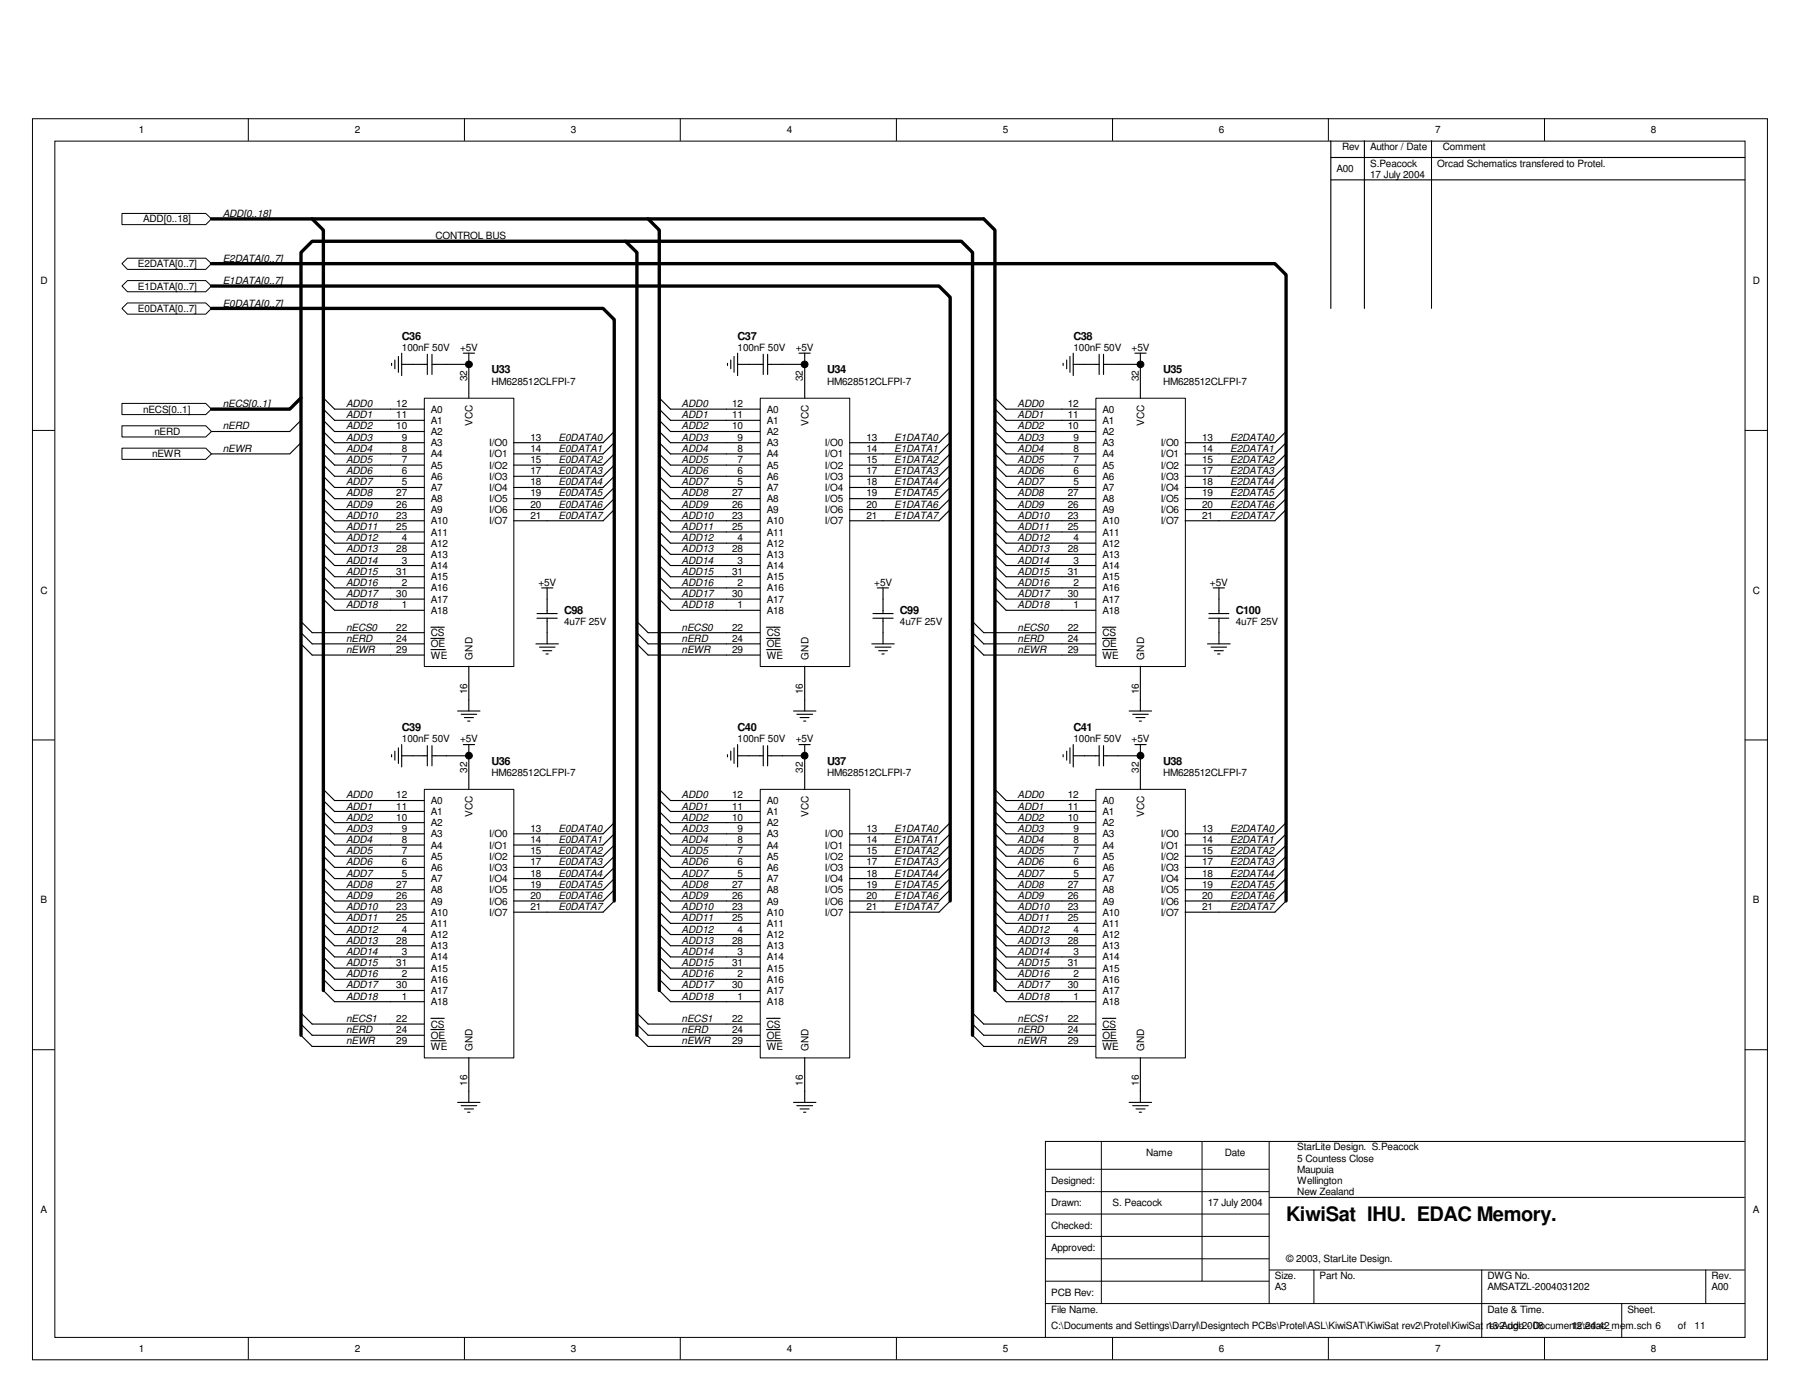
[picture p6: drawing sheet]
<svg xmlns="http://www.w3.org/2000/svg" width="279mm" height="216mm" viewBox="0 0 279 216" stroke-linecap="round" stroke-linejoin="round" font-family="sans-serif">
<g fill="none" stroke="#000" stroke-width=".16">
<path d="M5 18.4h269.2v192.5h-269.2zM38.5 18.4v3.4M72.1 18.4v3.4M105.5 18.4v3.4M139.1 18.4v3.4M172.6 18.4v3.4M206.1 18.4v3.4M239.6 18.4v3.4M8.5 21.9h262.2v185.5h-262.2zM222.1 21.8v26M5 66.8h3.5M270.7 66.8h3.5"/>
<path d="M5 114.8h3.5M270.7 114.8h3.5M5 162.8h3.5M170.9 177v25.2M186.5 177v21.7M196.9 177v25.2M270.7 177h-108.5v30.4M270.7 162.8h3.5M162.2 181.4h34.7M162.2 191.8h34.7M162.2 184.8h34.7M162.2 188.3h34.7"/>
<path d="M162.2 195.2h34.7M162.2 198.7h34.7M196.9 185.7h73.8M196.9 197h73.8M203.8 197v5.2M229.9 197v10.4M264.6 197v5.2M38.5 207.4v3.5M72.1 207.4v3.5M105.5 207.4v3.5M139.1 207.4v3.5M162.2 202.2h108.5"/>
<path d="M172.6 207.4v3.5M206.1 207.4v3.5M239.6 207.4v3.5M251.6 202.2v5.2"/>
</g>
<path d="M206.5 21.8v26M206.5 24.4h64.2M211.7 21.8v26" fill="none" stroke="#000" stroke-width=".17"/>
<path d="M19.8 43.5h12.1l.9 .9-.9 .9h-12.1l-.9-.9z" fill-rule="evenodd" fill="#fff"/>
<path d="M19.8 43.5h12.1l.9 .9-.9 .9h-12.1l-.9-.9z" fill="none" stroke="#000" stroke-width=".16"/>
<path d="M18.9 47.8l.9-.8h12.1l.9 .8-.9 .9h-12.1z" fill-rule="evenodd" fill="#fff"/>
<path d="M18.9 47.8l.9-.8h12.1l.9 .8-.9 .9h-12.1z" fill="none" stroke="#000" stroke-width=".16"/>
<path d="M18.9 33.1h13l.9 .9-.9 .8h-13z" fill-rule="evenodd" fill="#fff"/>
<path d="M18.9 33.1h13l.9 .9-.9 .8h-13z" fill="none" stroke="#000" stroke-width=".16"/>
<path d="M18.9 62.6h13l.9 .9-.9 .8h-13z" fill-rule="evenodd" fill="#fff"/>
<path d="M18.9 62.6h13l.9 .9-.9 .8h-13z" fill="none" stroke="#000" stroke-width=".16"/>
<path d="M18.9 66h13l.9 .9-.9 .9h-13z" fill-rule="evenodd" fill="#fff"/>
<path d="M18.9 66h13l.9 .9-.9 .9h-13z" fill="none" stroke="#000" stroke-width=".16"/>
<path d="M18.9 69.5h13l.9 .9-.9 .8h-13z" fill-rule="evenodd" fill="#fff"/>
<path d="M18.9 69.5h13l.9 .9-.9 .8h-13z" fill="none" stroke="#000" stroke-width=".16"/>
<path d="M18.9 40.9l.9-.9h12.1l.9 .9-.9 .9h-12.1z" fill-rule="evenodd" fill="#fff"/>
<path d="M18.9 40.9l.9-.9h12.1l.9 .9-.9 .9h-12.1z" fill="none" stroke="#000" stroke-width=".16"/>
<path d="M65.9 61.8h13.8v41.6h-13.8z" fill="#fff"/>
<path d="M65.8 61.8h13.9v41.6h-13.9z" fill="none" stroke="#000" stroke-width=".16"/>
<g fill="none" stroke="#000" stroke-width=".17">
<path d="M60.7 56.3v.4M61.3 55.8v1.4M61.8 55.3v2.4M62.3 56.5h4M62.3 54.8v3.5M66.3 54.9v3.2M67 56.5h5.7M67 54.9v3.2M71.9 54.8h1.7M72.7 54.8v6.9M50.2 61.7l1.7 1.8h13.9M50.2 63.5l1.7 1.7h13.9"/>
<path d="M50.2 65.2l1.7 1.7h13.9M50.2 66.9l1.7 1.8h13.9M50.2 68.7l1.7 1.7h13.9M50.2 70.4l1.7 1.7h13.9M50.2 72.1l1.7 1.8h13.9M50.2 73.9l1.7 1.7h13.9M50.2 75.6l1.7 1.7h13.9M50.2 77.3l1.7 1.7h13.9M50.2 79l1.7 1.8h13.9M95.3 66.9l-1.7 1.8h-13.9M95.3 68.7l-1.7 1.7h-13.9M95.3 70.4l-1.7 1.7h-13.9"/>
<path d="M95.3 72.1l-1.7 1.8h-13.9M95.3 73.9l-1.7 1.7h-13.9M95.3 75.6l-1.7 1.7h-13.9M95.3 77.3l-1.7 1.7h-13.9M95.3 79l-1.7 1.8h-13.9M46.7 96.4l1.7 1.7h17.4M48.4 99.9h17.4M50.2 80.8l1.7 1.7h13.9M50.2 82.5l1.7 1.7h13.9M50.2 84.2l1.7 1.8h13.9M50.2 86l1.7 1.7h13.9M50.2 87.7l1.7 1.8h13.9"/>
<path d="M50.2 89.5l1.7 1.7h13.9M50.2 91.2l1.7 1.7h13.9M50.2 92.9l1.7 1.8h13.9M66.8 97.3h2.1M66.8 99h2.1M48.4 101.6h17.4M66.8 100.8h2.3M71 110.3h3.5M71.5 110.8h2.5M72.1 111.3h1.3M72.6 111.8h.3M72.7 103.3v7"/>
</g>
<path d="M32.8 34h119.8M48.4 34l1.8 1.7v117.9M32.8 40.9h165l1.7 1.7v97.1M32.8 47.8h60.8l1.7 1.8v90.1" fill="none" stroke="#000" stroke-width=".52"/>
<path d="M118 61.8h13.8v41.6h-13.8z" fill="#fff"/>
<path d="M117.9 61.8h13.9v41.6h-13.9z" fill="none" stroke="#000" stroke-width=".16"/>
<g fill="none" stroke="#000" stroke-width=".17">
<path d="M112.9 56.3v.4M113.4 55.8v1.4M113.9 55.3v2.4M114.4 56.5h4M114.4 54.8v3.5M118.4 54.9v3.2M119.1 56.5h5.7M119.1 54.9v3.2M124 54.8h1.7M124.8 54.8v6.9M102.3 61.7l1.7 1.8h13.9M102.3 63.5l1.7 1.7h13.9"/>
<path d="M102.3 65.2l1.7 1.7h13.9M102.3 66.9l1.7 1.8h13.9M102.3 68.7l1.7 1.7h13.9M102.3 70.4l1.7 1.7h13.9M102.3 72.1l1.7 1.8h13.9M102.3 73.9l1.7 1.7h13.9M102.3 75.6l1.7 1.7h13.9M102.3 77.3l1.7 1.7h13.9M102.3 79l1.7 1.8h13.9M147.4 66.9l-1.7 1.8h-13.9M147.4 68.7l-1.7 1.7h-13.9M147.4 70.4l-1.7 1.7h-13.9"/>
<path d="M147.4 72.1l-1.7 1.8h-13.9M147.4 73.9l-1.7 1.7h-13.9M147.4 75.6l-1.7 1.7h-13.9M147.4 77.3l-1.7 1.7h-13.9M147.4 79l-1.7 1.8h-13.9M98.8 96.4l1.7 1.7h17.4M100.5 99.9h17.4M102.3 80.8l1.7 1.7h13.9M102.3 82.5l1.7 1.7h13.9M102.3 84.2l1.7 1.8h13.9M102.3 86l1.7 1.7h13.9M102.3 87.7l1.7 1.8h13.9"/>
<path d="M102.3 89.5l1.7 1.7h13.9M102.3 91.2l1.7 1.7h13.9M102.3 92.9l1.7 1.8h13.9M118.9 97.3h2.1M118.9 99h2.1M100.5 101.6h17.4M118.9 100.8h2.3M123.1 110.3h3.5M123.6 110.8h2.5M124.1 111.3h1.4M124.7 111.8h.3M124.8 103.3v7"/>
</g>
<path d="M100.5 34l1.8 1.7v117.9M32.8 44.4h112.9l1.7 1.7v93.6" fill="none" stroke="#000" stroke-width=".52"/>
<path d="M170.1 61.8h13.8v41.6h-13.8z" fill="#fff"/>
<path d="M170 61.8h13.9v41.6h-13.9z" fill="none" stroke="#000" stroke-width=".16"/>
<g fill="none" stroke="#000" stroke-width=".17">
<path d="M164.9 56.3v.4M165.5 55.8v1.4M166 55.3v2.4M166.5 56.5h4M166.5 54.8v3.5M170.5 54.9v3.2M171.2 56.5h5.7M171.2 54.9v3.2M176.1 54.8h1.7M176.9 54.8v6.9M46.7 65.2l-1.7 1.7h-12.2M46.7 68.7l-1.7 1.7h-12.2"/>
<path d="M154.3 61.7l1.8 1.8h13.9M154.3 63.5l1.8 1.7h13.9M154.3 65.2l1.8 1.7h13.9M154.3 66.9l1.8 1.8h13.9M154.3 68.7l1.8 1.7h13.9M154.3 70.4l1.8 1.7h13.9M154.3 72.1l1.8 1.8h13.9M154.3 73.9l1.8 1.7h13.9M154.3 75.6l1.8 1.7h13.9M154.3 77.3l1.8 1.7h13.9M154.3 79l1.8 1.8h13.9M199.5 66.9l-1.7 1.8h-13.9"/>
<path d="M199.5 68.7l-1.7 1.7h-13.9M199.5 70.4l-1.7 1.7h-13.9M199.5 72.1l-1.7 1.8h-13.9M199.5 73.9l-1.7 1.7h-13.9M199.5 75.6l-1.7 1.7h-13.9M199.5 77.3l-1.7 1.7h-13.9M199.5 79l-1.7 1.8h-13.9M46.7 98.1l1.7 1.8M46.7 99.9l1.7 1.7M98.8 98.1l1.7 1.8M98.8 99.9l1.7 1.7M150.9 96.4l1.7 1.7h17.4"/>
<path d="M150.9 99.9l1.7 1.7h17.4M150.9 98.1l1.7 1.8h17.4M154.3 80.8l1.8 1.7h13.9M154.3 82.5l1.8 1.7h13.9M154.3 84.2l1.8 1.8h13.9M154.3 86l1.8 1.7h13.9M154.3 87.7l1.8 1.8h13.9M154.3 89.5l1.8 1.7h13.9M154.3 91.2l1.8 1.7h13.9M154.3 92.9l1.8 1.8h13.9M171 97.3h2.1M171 99h2.1"/>
<path d="M171 100.8h2.3M175.2 110.3h3.4M175.7 110.8h2.4M176.2 111.3h1.4M176.7 111.8h.4M176.9 103.3v7"/>
</g>
<path d="M97 37.4l1.8 1.8v121.4M152.6 34l1.7 1.7v117.9M46.7 61.7l-1.7 1.8h-12.2M46.7 160.6v-121.4l1.7-1.8h100.7l1.8 1.8v121.4" fill="none" stroke="#000" stroke-width=".52"/>
<path d="M65.9 122.5h13.8v41.6h-13.8z" fill="#fff"/>
<path d="M65.8 122.4h13.9v41.7h-13.9z" fill="none" stroke="#000" stroke-width=".16"/>
<g fill="none" stroke="#000" stroke-width=".17">
<path d="M60.7 117.1v.3M61.3 116.5v1.4M61.8 116v2.4M62.3 117.2h4M62.3 115.5v3.5M66.3 115.7v3.1M67 117.2h5.7M67 115.7v3.1M71.9 115.5h1.7M72.7 115.5v6.9M50.2 122.4l1.7 1.8h13.9M50.2 124.2l1.7 1.7h13.9"/>
<path d="M50.2 125.9l1.7 1.7h13.9M50.2 127.6l1.7 1.7h13.9M50.2 129.3l1.7 1.8h13.9M50.2 131.1l1.7 1.7h13.9M50.2 132.8l1.7 1.7h13.9M50.2 134.5l1.7 1.8h13.9M50.2 136.3l1.7 1.7h13.9M50.2 138l1.7 1.7h13.9M50.2 139.7l1.7 1.8h13.9M95.3 127.6l-1.7 1.7h-13.9M95.3 129.3l-1.7 1.8h-13.9M95.3 131.1l-1.7 1.7h-13.9"/>
<path d="M95.3 132.8l-1.7 1.7h-13.9M95.3 134.5l-1.7 1.8h-13.9M95.3 136.3l-1.7 1.7h-13.9M95.3 138l-1.7 1.7h-13.9M95.3 139.7l-1.7 1.8h-13.9M46.7 157.1l1.7 1.7h17.4M50.2 141.5l1.7 1.7h13.9M50.2 143.2l1.7 1.7h13.9M50.2 144.9l1.7 1.8h13.9M50.2 146.7l1.7 1.7h13.9M50.2 148.4l1.7 1.8h13.9M50.2 150.2l1.7 1.7h13.9"/>
<path d="M50.2 151.9l1.7 1.7h13.9M50.2 153.6l1.7 1.8h13.9M66.8 157.9h2.1M66.8 159.7h2.1M48.4 162.3h17.4M48.4 160.6h17.4M66.8 161.4h2.3M71 171h3.5M71.5 171.5h2.5M72.1 172h1.3M72.6 172.5h.3M72.7 164v7"/>
</g>
<path d="M118 122.5h13.8v41.6h-13.8z" fill="#fff"/>
<path d="M117.9 122.4h13.9v41.7h-13.9z" fill="none" stroke="#000" stroke-width=".16"/>
<g fill="none" stroke="#000" stroke-width=".17">
<path d="M112.9 117.1v.3M113.4 116.5v1.4M113.9 116v2.4M114.4 117.2h4M114.4 115.5v3.5M118.4 115.7v3.1M119.1 117.2h5.7M119.1 115.7v3.1M124 115.5h1.7M124.8 115.5v6.9M102.3 122.4l1.7 1.8h13.9M102.3 124.2l1.7 1.7h13.9"/>
<path d="M102.3 125.9l1.7 1.7h13.9M102.3 127.6l1.7 1.7h13.9M102.3 129.3l1.7 1.8h13.9M102.3 131.1l1.7 1.7h13.9M102.3 132.8l1.7 1.7h13.9M102.3 134.5l1.7 1.8h13.9M102.3 136.3l1.7 1.7h13.9M102.3 138l1.7 1.7h13.9M102.3 139.7l1.7 1.8h13.9M147.4 127.6l-1.7 1.7h-13.9M147.4 129.3l-1.7 1.8h-13.9M147.4 131.1l-1.7 1.7h-13.9"/>
<path d="M147.4 132.8l-1.7 1.7h-13.9M147.4 134.5l-1.7 1.8h-13.9M147.4 136.3l-1.7 1.7h-13.9M147.4 138l-1.7 1.7h-13.9M147.4 139.7l-1.7 1.8h-13.9M98.8 157.1l1.7 1.7h17.4M102.3 141.5l1.7 1.7h13.9M102.3 143.2l1.7 1.7h13.9M102.3 144.9l1.7 1.8h13.9M102.3 146.7l1.7 1.7h13.9M102.3 148.4l1.7 1.8h13.9M102.3 150.2l1.7 1.7h13.9"/>
<path d="M102.3 151.9l1.7 1.7h13.9M102.3 153.6l1.7 1.8h13.9M118.9 157.9h2.1M118.9 159.7h2.1M100.5 162.3h17.4M100.5 160.6h17.4M118.9 161.4h2.3M123.1 171h3.5M123.6 171.5h2.5M124.1 172h1.4M124.7 172.5h.3M124.8 164v7"/>
</g>
<path d="M170.1 122.5h13.8v41.6h-13.8z" fill="#fff"/>
<g fill="none" stroke="#000" stroke-width=".16">
<path d="M170 122.4h13.9v41.7h-13.9z"/>
<circle cx="72.8" cy="56.5" r=".53"/>
<circle cx="124.8" cy="56.5" r=".52"/>
<circle cx="176.9" cy="56.5" r=".52"/>
<circle cx="72.7" cy="117.2" r=".53"/>
<circle cx="124.8" cy="117.2" r=".52"/>
<circle cx="176.9" cy="117.2" r=".53"/>
</g>
<g fill="none" stroke="#000" stroke-width=".17">
<path d="M206.5 27.9h64.2M83.1 99.9h3.5M83.3 95.9h3.1M83.3 95.2h3.1M84 91.2h1.8M84.9 91.2v4M84.9 95.9v4M135.3 99.9h3.4M135.4 95.9h3.2M135.4 95.2h3.2M136.1 91.2h1.7M137 91.2v4"/>
<path d="M137 95.9v4M187.3 99.9h3.5M187.5 95.9h3.1M187.5 95.2h3.1M188.2 91.2h1.8M189.1 91.2v4M189.1 95.9v4M83.7 100.4h2.4M84.2 100.9h1.4M84.7 101.4h.3M135.8 100.4h2.4M136.3 100.9h1.4"/>
<path d="M136.8 101.4h.4M164.9 117.1v.3M165.5 116.5v1.4M166 116v2.4M166.5 117.2h4M166.5 115.5v3.5M170.5 115.7v3.1M171.2 117.2h5.7M171.2 115.7v3.1M176.1 115.5h1.7M176.9 115.5v6.9M187.9 100.4h2.4"/>
<path d="M188.4 100.9h1.4M188.9 101.4h.4M154.3 122.4l1.8 1.8h13.9M154.3 124.2l1.8 1.7h13.9M154.3 125.9l1.8 1.7h13.9M154.3 127.6l1.8 1.7h13.9M154.3 129.3l1.8 1.8h13.9M154.3 131.1l1.8 1.7h13.9M154.3 132.8l1.8 1.7h13.9M154.3 134.5l1.8 1.8h13.9M154.3 136.3l1.8 1.7h13.9M154.3 138l1.8 1.7h13.9"/>
<path d="M154.3 139.7l1.8 1.8h13.9M199.5 127.6l-1.7 1.7h-13.9M199.5 129.3l-1.7 1.8h-13.9M199.5 131.1l-1.7 1.7h-13.9M199.5 132.8l-1.7 1.7h-13.9M199.5 134.5l-1.7 1.8h-13.9M199.5 136.3l-1.7 1.7h-13.9M199.5 138l-1.7 1.7h-13.9M199.5 139.7l-1.7 1.8h-13.9M46.7 158.8l1.7 1.8M98.8 158.8l1.7 1.8M150.9 157.1l1.7 1.7h17.4"/>
<path d="M150.9 158.8l1.7 1.8h17.4M154.3 141.5l1.8 1.7h13.9M154.3 143.2l1.8 1.7h13.9M154.3 144.9l1.8 1.8h13.9M154.3 146.7l1.8 1.7h13.9M154.3 148.4l1.8 1.8h13.9M154.3 150.2l1.8 1.7h13.9M154.3 151.9l1.8 1.7h13.9M154.3 153.6l1.8 1.8h13.9M171 157.9h2.1M171 159.7h2.1M46.7 160.6l1.7 1.7"/>
<path d="M98.8 160.6l1.7 1.7M150.9 160.6l1.7 1.7h17.4M171 161.4h2.3M175.2 171h3.4M175.7 171.5h2.4M176.2 172h1.4M176.7 172.5h.4M176.9 164v7"/>
</g>
<g fill="#000">
<circle cx="72.8" cy="56.5" r=".53"/>
<circle cx="124.8" cy="56.5" r=".52"/>
<circle cx="176.9" cy="56.5" r=".52"/>
<circle cx="72.7" cy="117.2" r=".53"/>
<circle cx="124.8" cy="117.2" r=".52"/>
<circle cx="176.9" cy="117.2" r=".53"/>
</g>
<text font-size="3.1" x="199.5" y="189.4">KiwiSat IHU. EDAC Memory.</text>
<g font-size="1.7">
<text x="62.4" y="52.7">C36</text>
<text x="114.4" y="52.7">C37</text>
<text x="166.5" y="52.7">C38</text>
<text x="76.2" y="57.9">U33</text>
<text x="128.3" y="57.9">U34</text>
<text x="180.4" y="57.9">U35</text>
<text x="87.5" y="95.2">C98</text>
<text x="139.6" y="95.2">C99</text>
<text x="191.7" y="95.2">C100</text>
<text x="62.4" y="113.4">C39</text>
<text x="114.4" y="113.4">C40</text>
<text x="166.5" y="113.4">C41</text>
<text x="76.2" y="118.6">U36</text>
<text x="128.3" y="118.6">U37</text>
<text x="180.4" y="118.6">U38</text>
</g>
<g font-size="1.6">
<text x="21.5" y="20.7">1</text>
<text x="55" y="20.7">2</text>
<text x="88.6" y="20.7">3</text>
<text x="122.1" y="20.7">4</text>
<text x="155.6" y="20.7">5</text>
<text x="189.1" y="20.7">6</text>
<text x="208.2" y="23.2">Rev</text>
<text x="212.6" y="23.2">Author / Date</text>
<text x="222.6" y="20.7">7</text>
<text x="223.8" y="23.2">Comment</text>
<text x="256.1" y="20.7">8</text>
<text x="207.3" y="26.7">A00</text>
<text x="212.6" y="25.9">S.Peacock</text>
<text x="212.6" y="27.6">17 July 2004</text>
<text x="223" y="25.9">Orcad Schematics transfered to Protel.</text>
<text x="22.2" y="34.5">ADD[0..18]</text>
<text x="34.5" y="33.7">ADD[0..18]</text>
<text x="21.4" y="41.4">E2DATA[0..7]</text>
<text x="34.5" y="40.6">E2DATA[0..7]</text>
<text x="67.6" y="37.1">CONTROL BUS</text>
<text x="6.3" y="44.1">D</text>
<text x="21.4" y="44.9">E1DATA[0..7]</text>
<text x="34.5" y="47.5">E0DATA[0..7]</text>
<text x="34.5" y="44.1">E1DATA[0..7]</text>
<text x="271.9" y="44.1">D</text>
<text x="21.4" y="48.4">E0DATA[0..7]</text>
<text x="62.4" y="54.5">100nF 50V</text>
<text x="71.4" y="54.5">+5V</text>
<text x="72.5" y="59.1" transform="rotate(-90 72.5 59.1)">32</text>
<text x="76.2" y="59.6">HM628512CLFPI-7</text>
<text x="114.4" y="54.5">100nF 50V</text>
<text x="123.4" y="54.5">+5V</text>
<text x="124.5" y="59.1" transform="rotate(-90 124.5 59.1)">32</text>
<text x="128.3" y="59.6">HM628512CLFPI-7</text>
<text x="166.5" y="54.5">100nF 50V</text>
<text x="175.6" y="54.5">+5V</text>
<text x="176.7" y="59.1" transform="rotate(-90 176.7 59.1)">32</text>
<text x="180.4" y="59.6">HM628512CLFPI-7</text>
<text x="22.2" y="64">nECS[0..1]</text>
<text x="34.5" y="63.1">nECS[0..1]</text>
<text x="53.7" y="63.1">ADD0</text>
<text x="53.7" y="64.9">ADD1</text>
<text x="61.5" y="63.1">12</text>
<text x="61.5" y="64.9">11</text>
<text x="66.8" y="64">A0</text>
<text x="66.8" y="65.7">A1</text>
<text x="105.7" y="63.1">ADD0</text>
<text x="105.7" y="64.9">ADD1</text>
<text x="113.6" y="63.1">12</text>
<text x="113.6" y="64.9">11</text>
<text x="119" y="64">A0</text>
<text x="119" y="65.7">A1</text>
<text x="157.9" y="63.1">ADD0</text>
<text x="157.9" y="64.9">ADD1</text>
<text x="165.7" y="63.1">12</text>
<text x="165.7" y="64.9">11</text>
<text x="171" y="64">A0</text>
<text x="171" y="65.7">A1</text>
<text x="23.6" y="71">nEWR</text>
<text x="24" y="67.5">nERD</text>
<text x="34.5" y="66.6">nERD</text>
<text x="34.5" y="70.1">nEWR</text>
<text x="53.7" y="66.6">ADD2</text>
<text x="53.7" y="68.3">ADD3</text>
<text x="53.7" y="70.1">ADD4</text>
<text x="53.7" y="71.8">ADD5</text>
<text x="61.5" y="66.6">10</text>
<text x="62.4" y="68.3">9</text>
<text x="62.4" y="70.1">8</text>
<text x="62.4" y="71.8">7</text>
<text x="66.8" y="67.5">A2</text>
<text x="66.8" y="69.2">A3</text>
<text x="66.8" y="71">A4</text>
<text x="73.3" y="66.1" transform="rotate(-90 73.3 66.1)">VCC</text>
<text x="75.9" y="69.2">I/O0</text>
<text x="75.9" y="71">I/O1</text>
<text x="82.3" y="68.3">13</text>
<text x="82.3" y="70.1">14</text>
<text x="82.3" y="71.8">15</text>
<text x="86.7" y="68.3">E0DATA0</text>
<text x="86.7" y="70.1">E0DATA1</text>
<text x="86.7" y="71.8">E0DATA2</text>
<text x="105.7" y="66.6">ADD2</text>
<text x="105.7" y="68.3">ADD3</text>
<text x="105.7" y="70.1">ADD4</text>
<text x="105.7" y="71.8">ADD5</text>
<text x="113.6" y="66.6">10</text>
<text x="114.4" y="68.3">9</text>
<text x="114.4" y="70.1">8</text>
<text x="114.4" y="71.8">7</text>
<text x="119" y="67.5">A2</text>
<text x="119" y="69.2">A3</text>
<text x="119" y="71">A4</text>
<text x="125.4" y="66.1" transform="rotate(-90 125.4 66.1)">VCC</text>
<text x="128" y="69.2">I/O0</text>
<text x="128" y="71">I/O1</text>
<text x="134.4" y="68.3">13</text>
<text x="134.4" y="70.1">14</text>
<text x="134.4" y="71.8">15</text>
<text x="138.7" y="68.3">E1DATA0</text>
<text x="138.7" y="70.1">E1DATA1</text>
<text x="138.7" y="71.8">E1DATA2</text>
<text x="157.9" y="66.6">ADD2</text>
<text x="157.9" y="68.3">ADD3</text>
<text x="157.9" y="70.1">ADD4</text>
<text x="157.9" y="71.8">ADD5</text>
<text x="165.7" y="66.6">10</text>
<text x="166.5" y="68.3">9</text>
<text x="166.5" y="70.1">8</text>
<text x="166.5" y="71.8">7</text>
<text x="171" y="67.5">A2</text>
<text x="171" y="69.2">A3</text>
<text x="171" y="71">A4</text>
<text x="177.5" y="66.1" transform="rotate(-90 177.5 66.1)">VCC</text>
<text x="180.1" y="69.2">I/O0</text>
<text x="180.1" y="71">I/O1</text>
<text x="186.5" y="68.3">13</text>
<text x="186.5" y="70.1">14</text>
<text x="186.5" y="71.8">15</text>
<text x="190.8" y="68.3">E2DATA0</text>
<text x="190.8" y="70.1">E2DATA1</text>
<text x="190.8" y="71.8">E2DATA2</text>
<text x="53.7" y="73.5">ADD6</text>
<text x="53.7" y="75.3">ADD7</text>
<text x="53.7" y="77">ADD8</text>
<text x="61.5" y="77">27</text>
<text x="62.4" y="73.5">6</text>
<text x="62.4" y="75.3">5</text>
<text x="66.8" y="72.7">A5</text>
<text x="66.8" y="74.4">A6</text>
<text x="66.8" y="76.2">A7</text>
<text x="66.8" y="77.9">A8</text>
<text x="75.9" y="72.7">I/O2</text>
<text x="75.9" y="74.4">I/O3</text>
<text x="75.9" y="76.2">I/O4</text>
<text x="75.9" y="77.9">I/O5</text>
<text x="82.3" y="73.5">17</text>
<text x="82.3" y="75.3">18</text>
<text x="82.3" y="77">19</text>
<text x="86.7" y="73.5">E0DATA3</text>
<text x="86.7" y="75.3">E0DATA4</text>
<text x="86.7" y="77">E0DATA5</text>
<text x="105.7" y="73.5">ADD6</text>
<text x="105.7" y="75.3">ADD7</text>
<text x="105.7" y="77">ADD8</text>
<text x="113.6" y="77">27</text>
<text x="114.4" y="73.5">6</text>
<text x="114.4" y="75.3">5</text>
<text x="119" y="72.7">A5</text>
<text x="119" y="74.4">A6</text>
<text x="119" y="76.2">A7</text>
<text x="119" y="77.9">A8</text>
<text x="128" y="72.7">I/O2</text>
<text x="128" y="74.4">I/O3</text>
<text x="128" y="76.2">I/O4</text>
<text x="128" y="77.9">I/O5</text>
<text x="134.4" y="73.5">17</text>
<text x="134.4" y="75.3">18</text>
<text x="134.4" y="77">19</text>
<text x="138.7" y="73.5">E1DATA3</text>
<text x="138.7" y="75.3">E1DATA4</text>
<text x="138.7" y="77">E1DATA5</text>
<text x="157.9" y="73.5">ADD6</text>
<text x="157.9" y="75.3">ADD7</text>
<text x="157.9" y="77">ADD8</text>
<text x="165.7" y="77">27</text>
<text x="166.5" y="73.5">6</text>
<text x="166.5" y="75.3">5</text>
<text x="171" y="72.7">A5</text>
<text x="171" y="74.4">A6</text>
<text x="171" y="76.2">A7</text>
<text x="171" y="77.9">A8</text>
<text x="180.1" y="72.7">I/O2</text>
<text x="180.1" y="74.4">I/O3</text>
<text x="180.1" y="76.2">I/O4</text>
<text x="180.1" y="77.9">I/O5</text>
<text x="186.5" y="73.5">17</text>
<text x="186.5" y="75.3">18</text>
<text x="186.5" y="77">19</text>
<text x="190.8" y="73.5">E2DATA3</text>
<text x="190.8" y="75.3">E2DATA4</text>
<text x="190.8" y="77">E2DATA5</text>
<text x="53.7" y="78.7">ADD9</text>
<text x="53.7" y="80.5">ADD10</text>
<text x="53.7" y="82.2">ADD11</text>
<text x="53.7" y="83.9">ADD12</text>
<text x="61.5" y="78.7">26</text>
<text x="61.5" y="80.5">23</text>
<text x="61.5" y="82.2">25</text>
<text x="62.4" y="83.9">4</text>
<text x="66.8" y="79.6">A9</text>
<text x="66.8" y="81.3">A10</text>
<text x="66.8" y="83.1">A11</text>
<text x="75.9" y="79.6">I/O6</text>
<text x="75.9" y="81.3">I/O7</text>
<text x="82.3" y="78.7">20</text>
<text x="82.3" y="80.5">21</text>
<text x="86.7" y="78.7">E0DATA6</text>
<text x="86.7" y="80.5">E0DATA7</text>
<text x="105.7" y="78.7">ADD9</text>
<text x="105.7" y="80.5">ADD10</text>
<text x="105.7" y="82.2">ADD11</text>
<text x="105.7" y="83.9">ADD12</text>
<text x="113.6" y="78.7">26</text>
<text x="113.6" y="80.5">23</text>
<text x="113.6" y="82.2">25</text>
<text x="114.4" y="83.9">4</text>
<text x="119" y="79.6">A9</text>
<text x="119" y="81.3">A10</text>
<text x="119" y="83.1">A11</text>
<text x="128" y="79.6">I/O6</text>
<text x="128" y="81.3">I/O7</text>
<text x="134.4" y="78.7">20</text>
<text x="134.4" y="80.5">21</text>
<text x="138.7" y="78.7">E1DATA6</text>
<text x="138.7" y="80.5">E1DATA7</text>
<text x="157.9" y="78.7">ADD9</text>
<text x="157.9" y="80.5">ADD10</text>
<text x="157.9" y="82.2">ADD11</text>
<text x="157.9" y="83.9">ADD12</text>
<text x="165.7" y="78.7">26</text>
<text x="165.7" y="80.5">23</text>
<text x="165.7" y="82.2">25</text>
<text x="166.5" y="83.9">4</text>
<text x="171" y="79.6">A9</text>
<text x="171" y="81.3">A10</text>
<text x="171" y="83.1">A11</text>
<text x="180.1" y="79.6">I/O6</text>
<text x="180.1" y="81.3">I/O7</text>
<text x="186.5" y="78.7">20</text>
<text x="186.5" y="80.5">21</text>
<text x="190.8" y="78.7">E2DATA6</text>
<text x="190.8" y="80.5">E2DATA7</text>
<text x="53.7" y="85.7">ADD13</text>
<text x="53.7" y="87.4">ADD14</text>
<text x="53.7" y="89.2">ADD15</text>
<text x="61.5" y="85.7">28</text>
<text x="61.5" y="89.2">31</text>
<text x="62.4" y="87.4">3</text>
<text x="66.8" y="84.8">A12</text>
<text x="66.8" y="86.5">A13</text>
<text x="66.8" y="88.3">A14</text>
<text x="105.7" y="85.7">ADD13</text>
<text x="105.7" y="87.4">ADD14</text>
<text x="105.7" y="89.2">ADD15</text>
<text x="113.6" y="85.7">28</text>
<text x="113.6" y="89.2">31</text>
<text x="114.4" y="87.4">3</text>
<text x="119" y="84.8">A12</text>
<text x="119" y="86.5">A13</text>
<text x="119" y="88.3">A14</text>
<text x="157.9" y="85.7">ADD13</text>
<text x="157.9" y="87.4">ADD14</text>
<text x="157.9" y="89.2">ADD15</text>
<text x="165.7" y="85.7">28</text>
<text x="165.7" y="89.2">31</text>
<text x="166.5" y="87.4">3</text>
<text x="171" y="84.8">A12</text>
<text x="171" y="86.5">A13</text>
<text x="171" y="88.3">A14</text>
<text x="6.3" y="92.1">C</text>
<text x="53.7" y="90.9">ADD16</text>
<text x="53.7" y="92.6">ADD17</text>
<text x="53.7" y="94.4">ADD18</text>
<text x="61.5" y="92.6">30</text>
<text x="62.4" y="90.9">2</text>
<text x="62.4" y="94.4">1</text>
<text x="66.8" y="90">A15</text>
<text x="66.8" y="91.7">A16</text>
<text x="66.8" y="93.5">A17</text>
<text x="66.8" y="95.2">A18</text>
<text x="83.5" y="90.9">+5V</text>
<text x="105.7" y="90.9">ADD16</text>
<text x="105.7" y="92.6">ADD17</text>
<text x="105.7" y="94.4">ADD18</text>
<text x="113.6" y="92.6">30</text>
<text x="114.4" y="90.9">2</text>
<text x="114.4" y="94.4">1</text>
<text x="119" y="90">A15</text>
<text x="119" y="91.7">A16</text>
<text x="119" y="93.5">A17</text>
<text x="119" y="95.2">A18</text>
<text x="135.6" y="90.9">+5V</text>
<text x="157.9" y="90.9">ADD16</text>
<text x="157.9" y="92.6">ADD17</text>
<text x="157.9" y="94.4">ADD18</text>
<text x="165.7" y="92.6">30</text>
<text x="166.5" y="90.9">2</text>
<text x="166.5" y="94.4">1</text>
<text x="171" y="90">A15</text>
<text x="171" y="91.7">A16</text>
<text x="171" y="93.5">A17</text>
<text x="171" y="95.2">A18</text>
<text x="187.7" y="90.9">+5V</text>
<text x="271.9" y="92.1">C</text>
<text x="53.7" y="97.8">nECS0</text>
<text x="53.7" y="99.6">nERD</text>
<text x="53.7" y="101.3">nEWR</text>
<text x="61.5" y="97.8">22</text>
<text x="61.5" y="101.3">29</text>
<text x="61.5" y="99.6">24</text>
<text x="66.8" y="98.7">CS</text>
<text x="66.8" y="100.4">OE</text>
<text x="87.5" y="96.9">4u7F 25V</text>
<text x="105.7" y="99.6">nERD</text>
<text x="105.7" y="101.3">nEWR</text>
<text x="105.7" y="97.8">nECS0</text>
<text x="113.6" y="97.8">22</text>
<text x="113.6" y="101.3">29</text>
<text x="113.6" y="99.6">24</text>
<text x="119" y="98.7">CS</text>
<text x="119" y="100.4">OE</text>
<text x="139.6" y="96.9">4u7F 25V</text>
<text x="157.9" y="97.8">nECS0</text>
<text x="157.9" y="99.6">nERD</text>
<text x="157.9" y="101.3">nEWR</text>
<text x="165.7" y="97.8">22</text>
<text x="165.7" y="101.3">29</text>
<text x="165.7" y="99.6">24</text>
<text x="171" y="98.7">CS</text>
<text x="171" y="100.4">OE</text>
<text x="191.7" y="96.9">4u7F 25V</text>
<text x="66.8" y="102.2">WE</text>
<text x="72.5" y="107.7" transform="rotate(-90 72.5 107.7)">16</text>
<text x="73.3" y="102.3" transform="rotate(-90 73.3 102.3)">GND</text>
<text x="119" y="102.2">WE</text>
<text x="124.5" y="107.7" transform="rotate(-90 124.5 107.7)">16</text>
<text x="125.4" y="102.3" transform="rotate(-90 125.4 102.3)">GND</text>
<text x="171" y="102.2">WE</text>
<text x="176.7" y="107.7" transform="rotate(-90 176.7 107.7)">16</text>
<text x="177.5" y="102.3" transform="rotate(-90 177.5 102.3)">GND</text>
<text x="62.4" y="115.1">100nF 50V</text>
<text x="71.4" y="115.1">+5V</text>
<text x="72.5" y="119.8" transform="rotate(-90 72.5 119.8)">32</text>
<text x="114.4" y="115.1">100nF 50V</text>
<text x="123.4" y="115.1">+5V</text>
<text x="124.5" y="119.8" transform="rotate(-90 124.5 119.8)">32</text>
<text x="166.5" y="115.1">100nF 50V</text>
<text x="175.6" y="115.1">+5V</text>
<text x="176.7" y="119.8" transform="rotate(-90 176.7 119.8)">32</text>
<text x="53.7" y="123.8">ADD0</text>
<text x="53.7" y="125.6">ADD1</text>
<text x="61.5" y="123.8">12</text>
<text x="61.5" y="125.6">11</text>
<text x="66.8" y="124.7">A0</text>
<text x="76.2" y="120.4">HM628512CLFPI-7</text>
<text x="105.7" y="123.8">ADD0</text>
<text x="105.7" y="125.6">ADD1</text>
<text x="113.6" y="123.8">12</text>
<text x="113.6" y="125.6">11</text>
<text x="119" y="124.7">A0</text>
<text x="128.3" y="120.4">HM628512CLFPI-7</text>
<text x="157.9" y="123.8">ADD0</text>
<text x="157.9" y="125.6">ADD1</text>
<text x="165.7" y="123.8">12</text>
<text x="165.7" y="125.6">11</text>
<text x="171" y="124.7">A0</text>
<text x="180.4" y="120.4">HM628512CLFPI-7</text>
<text x="53.7" y="127.3">ADD2</text>
<text x="53.7" y="129">ADD3</text>
<text x="53.7" y="130.8">ADD4</text>
<text x="61.5" y="127.3">10</text>
<text x="62.4" y="129">9</text>
<text x="62.4" y="130.8">8</text>
<text x="66.8" y="126.4">A1</text>
<text x="66.8" y="128.1">A2</text>
<text x="66.8" y="129.9">A3</text>
<text x="66.8" y="131.6">A4</text>
<text x="73.3" y="126.7" transform="rotate(-90 73.3 126.7)">VCC</text>
<text x="75.9" y="129.9">I/O0</text>
<text x="75.9" y="131.6">I/O1</text>
<text x="82.3" y="129">13</text>
<text x="82.3" y="130.8">14</text>
<text x="86.7" y="129">E0DATA0</text>
<text x="86.7" y="130.8">E0DATA1</text>
<text x="105.7" y="127.3">ADD2</text>
<text x="105.7" y="129">ADD3</text>
<text x="105.7" y="130.8">ADD4</text>
<text x="113.6" y="127.3">10</text>
<text x="114.4" y="129">9</text>
<text x="114.4" y="130.8">8</text>
<text x="119" y="126.4">A1</text>
<text x="119" y="128.1">A2</text>
<text x="119" y="129.9">A3</text>
<text x="119" y="131.6">A4</text>
<text x="125.4" y="126.7" transform="rotate(-90 125.4 126.7)">VCC</text>
<text x="128" y="129.9">I/O0</text>
<text x="128" y="131.6">I/O1</text>
<text x="134.4" y="129">13</text>
<text x="134.4" y="130.8">14</text>
<text x="138.7" y="129">E1DATA0</text>
<text x="138.7" y="130.8">E1DATA1</text>
<text x="157.9" y="127.3">ADD2</text>
<text x="157.9" y="129">ADD3</text>
<text x="157.9" y="130.8">ADD4</text>
<text x="165.7" y="127.3">10</text>
<text x="166.5" y="129">9</text>
<text x="166.5" y="130.8">8</text>
<text x="171" y="126.4">A1</text>
<text x="171" y="128.1">A2</text>
<text x="171" y="129.9">A3</text>
<text x="171" y="131.6">A4</text>
<text x="177.5" y="126.7" transform="rotate(-90 177.5 126.7)">VCC</text>
<text x="180.1" y="129.9">I/O0</text>
<text x="180.1" y="131.6">I/O1</text>
<text x="186.5" y="129">13</text>
<text x="186.5" y="130.8">14</text>
<text x="190.8" y="129">E2DATA0</text>
<text x="190.8" y="130.8">E2DATA1</text>
<text x="53.7" y="132.5">ADD5</text>
<text x="53.7" y="134.2">ADD6</text>
<text x="53.7" y="136">ADD7</text>
<text x="53.7" y="137.7">ADD8</text>
<text x="61.5" y="137.7">27</text>
<text x="62.4" y="132.5">7</text>
<text x="62.4" y="134.2">6</text>
<text x="62.4" y="136">5</text>
<text x="66.8" y="133.3">A5</text>
<text x="66.8" y="135.1">A6</text>
<text x="66.8" y="136.8">A7</text>
<text x="75.9" y="133.3">I/O2</text>
<text x="75.9" y="135.1">I/O3</text>
<text x="75.9" y="136.8">I/O4</text>
<text x="82.3" y="132.5">15</text>
<text x="82.3" y="134.2">17</text>
<text x="82.3" y="136">18</text>
<text x="82.3" y="137.7">19</text>
<text x="86.7" y="132.5">E0DATA2</text>
<text x="86.7" y="134.2">E0DATA3</text>
<text x="86.7" y="136">E0DATA4</text>
<text x="86.7" y="137.7">E0DATA5</text>
<text x="105.7" y="132.5">ADD5</text>
<text x="105.7" y="134.2">ADD6</text>
<text x="105.7" y="136">ADD7</text>
<text x="105.7" y="137.7">ADD8</text>
<text x="113.6" y="137.7">27</text>
<text x="114.4" y="132.5">7</text>
<text x="114.4" y="134.2">6</text>
<text x="114.4" y="136">5</text>
<text x="119" y="133.3">A5</text>
<text x="119" y="135.1">A6</text>
<text x="119" y="136.8">A7</text>
<text x="128" y="133.3">I/O2</text>
<text x="128" y="135.1">I/O3</text>
<text x="128" y="136.8">I/O4</text>
<text x="134.4" y="132.5">15</text>
<text x="134.4" y="134.2">17</text>
<text x="134.4" y="136">18</text>
<text x="134.4" y="137.7">19</text>
<text x="138.7" y="132.5">E1DATA2</text>
<text x="138.7" y="134.2">E1DATA3</text>
<text x="138.7" y="136">E1DATA4</text>
<text x="138.7" y="137.7">E1DATA5</text>
<text x="157.9" y="132.5">ADD5</text>
<text x="157.9" y="134.2">ADD6</text>
<text x="157.9" y="136">ADD7</text>
<text x="157.9" y="137.7">ADD8</text>
<text x="165.7" y="137.7">27</text>
<text x="166.5" y="132.5">7</text>
<text x="166.5" y="134.2">6</text>
<text x="166.5" y="136">5</text>
<text x="171" y="133.3">A5</text>
<text x="171" y="135.1">A6</text>
<text x="171" y="136.8">A7</text>
<text x="180.1" y="133.3">I/O2</text>
<text x="180.1" y="135.1">I/O3</text>
<text x="180.1" y="136.8">I/O4</text>
<text x="186.5" y="132.5">15</text>
<text x="186.5" y="134.2">17</text>
<text x="186.5" y="136">18</text>
<text x="186.5" y="137.7">19</text>
<text x="190.8" y="132.5">E2DATA2</text>
<text x="190.8" y="134.2">E2DATA3</text>
<text x="190.8" y="136">E2DATA4</text>
<text x="190.8" y="137.7">E2DATA5</text>
<text x="6.3" y="140.1">B</text>
<text x="53.7" y="139.4">ADD9</text>
<text x="53.7" y="141.2">ADD10</text>
<text x="53.7" y="142.9">ADD11</text>
<text x="61.5" y="139.4">26</text>
<text x="61.5" y="141.2">23</text>
<text x="61.5" y="142.9">25</text>
<text x="66.8" y="138.6">A8</text>
<text x="66.8" y="140.3">A9</text>
<text x="66.8" y="142">A10</text>
<text x="66.8" y="143.8">A11</text>
<text x="75.9" y="138.6">I/O5</text>
<text x="75.9" y="140.3">I/O6</text>
<text x="75.9" y="142">I/O7</text>
<text x="82.3" y="139.4">20</text>
<text x="82.3" y="141.2">21</text>
<text x="86.7" y="139.4">E0DATA6</text>
<text x="86.7" y="141.2">E0DATA7</text>
<text x="105.7" y="139.4">ADD9</text>
<text x="105.7" y="141.2">ADD10</text>
<text x="105.7" y="142.9">ADD11</text>
<text x="113.6" y="139.4">26</text>
<text x="113.6" y="141.2">23</text>
<text x="113.6" y="142.9">25</text>
<text x="119" y="138.6">A8</text>
<text x="119" y="140.3">A9</text>
<text x="119" y="142">A10</text>
<text x="119" y="143.8">A11</text>
<text x="128" y="138.6">I/O5</text>
<text x="128" y="140.3">I/O6</text>
<text x="128" y="142">I/O7</text>
<text x="134.4" y="139.4">20</text>
<text x="134.4" y="141.2">21</text>
<text x="138.7" y="139.4">E1DATA6</text>
<text x="138.7" y="141.2">E1DATA7</text>
<text x="157.9" y="139.4">ADD9</text>
<text x="157.9" y="141.2">ADD10</text>
<text x="157.9" y="142.9">ADD11</text>
<text x="165.7" y="139.4">26</text>
<text x="165.7" y="141.2">23</text>
<text x="165.7" y="142.9">25</text>
<text x="171" y="138.6">A8</text>
<text x="171" y="140.3">A9</text>
<text x="171" y="142">A10</text>
<text x="171" y="143.8">A11</text>
<text x="180.1" y="138.6">I/O5</text>
<text x="180.1" y="140.3">I/O6</text>
<text x="180.1" y="142">I/O7</text>
<text x="186.5" y="139.4">20</text>
<text x="186.5" y="141.2">21</text>
<text x="190.8" y="139.4">E2DATA6</text>
<text x="190.8" y="141.2">E2DATA7</text>
<text x="271.9" y="140.1">B</text>
<text x="53.7" y="144.7">ADD12</text>
<text x="53.7" y="146.4">ADD13</text>
<text x="53.7" y="148.1">ADD14</text>
<text x="53.7" y="149.9">ADD15</text>
<text x="61.5" y="146.4">28</text>
<text x="61.5" y="149.9">31</text>
<text x="62.4" y="144.7">4</text>
<text x="62.4" y="148.1">3</text>
<text x="66.8" y="145.5">A12</text>
<text x="66.8" y="147.2">A13</text>
<text x="66.8" y="149">A14</text>
<text x="105.7" y="144.7">ADD12</text>
<text x="105.7" y="146.4">ADD13</text>
<text x="105.7" y="148.1">ADD14</text>
<text x="105.7" y="149.9">ADD15</text>
<text x="113.6" y="146.4">28</text>
<text x="113.6" y="149.9">31</text>
<text x="114.4" y="144.7">4</text>
<text x="114.4" y="148.1">3</text>
<text x="119" y="145.5">A12</text>
<text x="119" y="147.2">A13</text>
<text x="119" y="149">A14</text>
<text x="157.9" y="144.7">ADD12</text>
<text x="157.9" y="146.4">ADD13</text>
<text x="157.9" y="148.1">ADD14</text>
<text x="157.9" y="149.9">ADD15</text>
<text x="165.7" y="146.4">28</text>
<text x="165.7" y="149.9">31</text>
<text x="166.5" y="144.7">4</text>
<text x="166.5" y="148.1">3</text>
<text x="171" y="145.5">A12</text>
<text x="171" y="147.2">A13</text>
<text x="171" y="149">A14</text>
<text x="53.7" y="151.6">ADD16</text>
<text x="53.7" y="153.3">ADD17</text>
<text x="53.7" y="155">ADD18</text>
<text x="61.5" y="153.3">30</text>
<text x="62.4" y="151.6">2</text>
<text x="62.4" y="155">1</text>
<text x="66.8" y="150.7">A15</text>
<text x="66.8" y="152.4">A16</text>
<text x="66.8" y="154.2">A17</text>
<text x="66.8" y="155.9">A18</text>
<text x="105.7" y="151.6">ADD16</text>
<text x="105.7" y="153.3">ADD17</text>
<text x="105.7" y="155">ADD18</text>
<text x="113.6" y="153.3">30</text>
<text x="114.4" y="151.6">2</text>
<text x="114.4" y="155">1</text>
<text x="119" y="150.7">A15</text>
<text x="119" y="152.4">A16</text>
<text x="119" y="154.2">A17</text>
<text x="119" y="155.9">A18</text>
<text x="157.9" y="151.6">ADD16</text>
<text x="157.9" y="153.3">ADD17</text>
<text x="157.9" y="155">ADD18</text>
<text x="165.7" y="153.3">30</text>
<text x="166.5" y="151.6">2</text>
<text x="166.5" y="155">1</text>
<text x="171" y="150.7">A15</text>
<text x="171" y="152.4">A16</text>
<text x="171" y="154.2">A17</text>
<text x="171" y="155.9">A18</text>
<text x="53.7" y="158.5">nECS1</text>
<text x="53.7" y="160.2">nERD</text>
<text x="53.7" y="162">nEWR</text>
<text x="61.5" y="158.5">22</text>
<text x="61.5" y="162">29</text>
<text x="61.5" y="160.2">24</text>
<text x="66.8" y="159.4">CS</text>
<text x="66.8" y="161.1">OE</text>
<text x="105.7" y="160.2">nERD</text>
<text x="105.7" y="162">nEWR</text>
<text x="105.7" y="158.5">nECS1</text>
<text x="113.6" y="158.5">22</text>
<text x="113.6" y="162">29</text>
<text x="113.6" y="160.2">24</text>
<text x="119" y="159.4">CS</text>
<text x="119" y="161.1">OE</text>
<text x="157.9" y="158.5">nECS1</text>
<text x="157.9" y="160.2">nERD</text>
<text x="157.9" y="162">nEWR</text>
<text x="165.7" y="158.5">22</text>
<text x="165.7" y="162">29</text>
<text x="165.7" y="160.2">24</text>
<text x="171" y="159.4">CS</text>
<text x="171" y="161.1">OE</text>
<text x="66.8" y="162.9">WE</text>
<text x="73.3" y="163" transform="rotate(-90 73.3 163)">GND</text>
<text x="119" y="162.9">WE</text>
<text x="125.4" y="163" transform="rotate(-90 125.4 163)">GND</text>
<text x="171" y="162.9">WE</text>
<text x="177.5" y="163" transform="rotate(-90 177.5 163)">GND</text>
<text x="72.5" y="168.4" transform="rotate(-90 72.5 168.4)">16</text>
<text x="124.5" y="168.4" transform="rotate(-90 124.5 168.4)">16</text>
<text x="176.7" y="168.4" transform="rotate(-90 176.7 168.4)">16</text>
<text x="177.8" y="179.3">Name</text>
<text x="190" y="179.3">Date</text>
<text x="201.3" y="178.4">StarLite Design. S.Peacock</text>
<text x="163.1" y="183.6">Designed:</text>
<text x="201.3" y="180.2">5 Countess Close</text>
<text x="201.3" y="181.9">Maupuia</text>
<text x="201.3" y="183.6">Wellington</text>
<text x="201.3" y="185.4">New Zealand</text>
<text x="6.3" y="188.2">A</text>
<text x="163.1" y="190.6">Checked:</text>
<text x="163.1" y="187.1">Drawn:</text>
<text x="172.6" y="187.1">S. Peacock</text>
<text x="187.4" y="187.1">17 July 2004</text>
<text x="271.9" y="188.2">A</text>
<text x="163.1" y="194.1">Approved:</text>
<text x="199.5" y="195.8">© 2003, StarLite Design.</text>
<text x="163.1" y="201">PCB Rev:</text>
<text x="163.1" y="203.6">File Name.</text>
<text x="197.8" y="198.4">Size.</text>
<text x="197.8" y="200.1">A3</text>
<text x="204.7" y="198.4">Part No.</text>
<text x="230.8" y="198.4">DWG No.</text>
<text x="230.8" y="200.1">AMSATZL-2004031202</text>
<text x="230.8" y="203.6">Date &amp; Time.</text>
<text x="252.5" y="203.6">Sheet.</text>
<text x="265.5" y="198.4">Rev.</text>
<text x="265.5" y="200.1">A00</text>
<text x="21.5" y="209.7">1</text>
<text x="55" y="209.7">2</text>
<text x="88.6" y="209.7">3</text>
<text x="122.1" y="209.7">4</text>
<text x="155.6" y="209.7">5</text>
<text x="163.1" y="206.2">C:\Documents and Settings\Darryl\Designtech PCBs\Protel\ASL\KiwiSAT\KiwiSat rev2\Protel\KiwiSat rev2.ddb - Documents\edac_mem.sch 6</text>
<text x="189.1" y="209.7">6</text>
<text x="222.6" y="209.7">7</text>
<text x="230.8" y="206.2">13-Aug-2008</text>
<text x="243.8" y="206.2">12:24:42</text>
<text x="256.1" y="209.7">8</text>
<text x="260.3" y="206.2">of</text>
<text x="262.9" y="206.2">11</text>
</g>
</svg>
